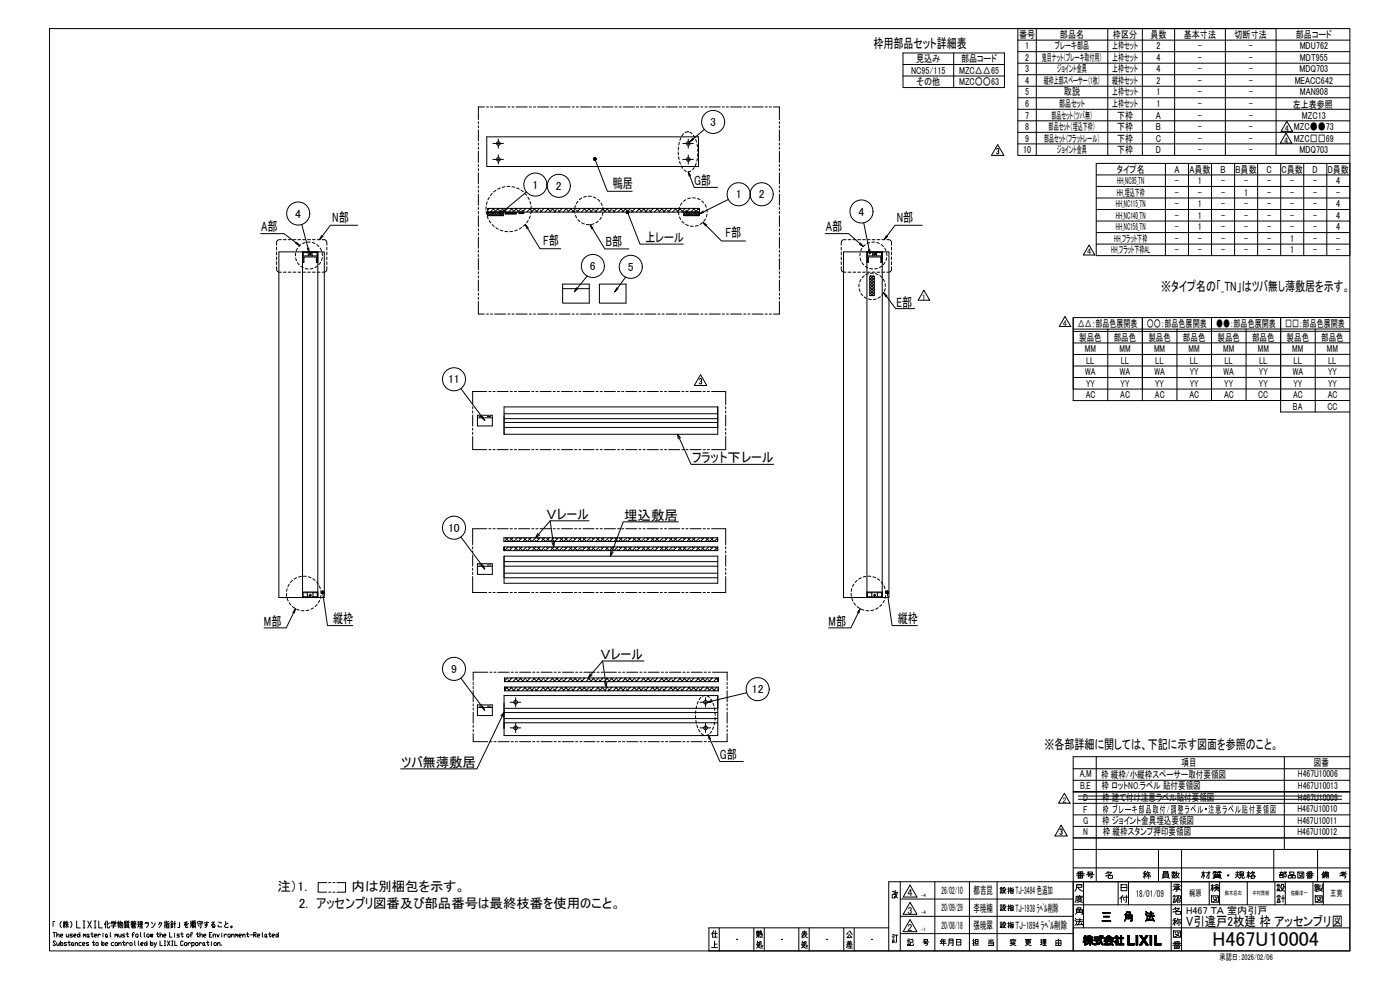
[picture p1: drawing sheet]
<svg xmlns="http://www.w3.org/2000/svg" width="841mm" height="594mm" viewBox="0 0 841 594" stroke-linecap="round" stroke-linejoin="round" font-family="sans-serif">
<!-- layer: TOS_WA -->
<g fill="none" stroke="#000" stroke-width=".6">
<path d="M30 17h781v554h-781zM611 17h156v76h-156zM623 17v76M665 17v76M686 17v76M706 17v76M736 17v76M542 32h61v21h-61zM542 39h61M573 32v21M611 24h200M611 31h200"/>
<path d="M611 38h200M542 46h61M611 45h200M611 59h200M611 52h200M611 66h200M611 73h200M611 80h200M611 86h200M659 98h152v56h-152zM700 98v56M714 98v56"/>
<path d="M728 98v56M742 98v56M755 98v56M767 93h44M769 98v56M783 98v56M797 98v56M659 105h152M659 112h152M659 119h152M659 126h152M659 133h152"/>
<path d="M659 140h152M659 147h152M645 191v50h83M665 198v43M686 191h-41v43h83M686 191v50M707 198v43M728 191v50M749 198v43M769 191v56h42M790 198v49M811 198h-166"/>
<path d="M811 199h-166M811 191h-125M645 213h83M728 213h83M811 206h-166M811 220h-166M728 234h83M811 227h-166M728 241h83M659 455v75M772 455v55M811 455h-166v116v-41h166h-277v41"/>
<path d="M645 462h166M645 469h166M811 476h-166h166M645 483h166M645 489h166M645 496h166M645 510h166M645 503h166M696 510v20M710 510v61M765 510v20M792 510v20"/>
<path d="M811 510h.1M811 510v61h-385v-14h108M536 535h1v2h-1v2h1v-1M538 536v2l1 1M538 536h1M538 535l-1 2M539 536v2l-2 1M541 530v41M547 532l4 7h-8zM562 530v41M582 530v41M599 530v41"/>
<path d="M645 521h166M651 530v27M672 530v14M673 531h4v4h-4zM673 533h4M678 530v14M704 530v41M726 530v14M733 530v14M749 530v14M766 530v14M772 530v14"/>
<path d="M789 530v14M795 530v14M33 554h-1v3M37 554a2.2 2.2 0 0 0 0 3M38 554h1M39 553v4M39 556v-2l-1 3M39 557l1-2 1 2M39 555h2M39 554h2M40 554l-1 1M40 553v4"/>
<path d="M42 554a2.2 2.2 0 0 1 0 3M46 553v4h2M50 557h1M50 553h1M50 553v4M53 553l2 4M55 553l-2 4M57 557h1M57 553h1M57 553v4M59 553v4h3M63 554v3"/>
<path d="M64 553l-1 2M64 553v4h2M66 554l-2 1M67 555v-1h3v1M67 556h3M67 555h2l-1 1v1M67 553l1 1M68 553v1M69 553v1M71 554h1M71 554v1M71 553v4"/>
<path d="M72 555l-1 1M72 554h2v3h-1M72 553v2M73 554l-1 3M75 554h1M75 555h2v2h-2zM75 556h2M76 557h-1M76 554v1M76 553h-1v2M76 554h2M77 557h1"/>
<path d="M77 554v1M77 553h-1v2M79 555h3M79 554h1M79 555h2v1h-2zM79 557h2h-2zM79 553v1M79 556v1M80 554h.1M80 554v1M81 554h1M81 553l-1 1"/>
<path d="M81 554h.1M83 555h1M83 554h1M83 554v3M84 556l-1 1M84 557h2M84 556h2M84 554h1v2h-1zM84 555h1M85 554v3M87 555h2l-1 2M87 554h2"/>
<path d="M91 554l1 1M93 554l-1 2-1 1M95 555l1-1h1l-2 3M96 554h.1M99 554h1M99 553v4M100 555l-1 1M100 553v2l2-1M100 555h1v2h-1zM100 556h1M101 554h-1M103 554v-1l1 1"/>
<path d="M103 555h1M103 556v1M103 555v2M104 556l-1 1M104 557h-1M104 555h2M105 553v4M108 554v3h-1M112 554l-1 2 1-1v1M113 554h-2M113 555l-2 1 1 1h1M115 553v4"/>
<path d="M115 554v2M116 553v4M116 553h2M116 554h1v3h-1zM116 556h1M116 555h1M116 557h.1M117 553l-1 1M117 557h1M119 554h3h-1M119 555h3M119 556l1 1"/>
<path d="M120 553v1M121 554v3h-1M124 554v2h-1l1-1v1l-1 1M125 554h-2M127 554h2l-2 2 2-1v2h-1v-1v1M131 556l1 1h1M131 554l2 1M135 554l1 1M137 555h-2v2h1h1M429 559l-1 1v3M430 559v4M432 557v14"/>
<path d="M453 557v14M455 559h1M455 560l-1 1M455 559v1h-1h2M456 560v1v-1M456 560h1l1 2v-1M457 559l-1 3M459 557v14M480 557v14M482 560h2M483 559v2l-1 1M486 557v14"/>
<path d="M507 557v14M510 560l-1 1M510 559h1l1 2M513 557v14M541 550h104M541 540h104M547 542l4 7h-8zM547 552l4 8h-8zM645 557h166M645 544h166M32 560h1M33 560v3"/>
<path d="M33 566v-1l-1 1 1 2h-1M34 562l1-1 1 2M34 566v2l2-1M34 560v3M36 566v2M36 562h1v-1l-1 1 1 1M36 565v3M37 566l1 1-1 1-1-1zM40 561v2l1-1M40 566l-1 1 1 1h-1M41 566h1M41 561v2"/>
<path d="M41 565v3h1M43 566l1 1v1h-1zM44 561l-2 1h2l-2 1M44 568h.1M44 562h1v-1l-1 1 1 1M45 567l1-1 1 2M45 566v2M47 561l1 1-1 1-1-1zM48 560v3M49 566l-2 1 1 1h1M50 567h1v-1l-1 1v1h1M50 562v-1l1 1"/>
<path d="M50 561v2M51 562v-1l1 1v1M53 561v1v1l-1-1zM53 566l-1 1h1v1h-1M53 562l1 1M54 561h2M55 560v2l1 1v-1M55 566h2M56 565v3h1M57 562h1v-1l-1 1v1h1M58 566l1 1v1h-1zM59 561v2"/>
<path d="M60 562v-1l-1 1M61 565v3M62 566l1 1-1 1-1-1zM62 561h.1M62 562v1M63 567h1v-1l-1 1 1 1M64 561v1v1l-1-1zM64 562l1 1M66 560l1 3M68 566l-1 1v1h1M69 562v-1l1 1M69 561v2"/>
<path d="M69 566l2 1-1 1h-1zM70 562v-1l1 1v1M71 561l1 2 1-1M71 567l1-1 1 2M71 566v2M73 561v2M74 566h1M74 565v3h1M75 561l-1 1h1l-1 1M76 561h1M76 566v2M76 560v2l1 1v-1"/>
<path d="M77 567l-1-1v1M78 566l1 1v1h-1zM79 562h1M81 561l-1-1v1v2M81 565v3M82 561l1 1v1l-1-1zM83 565v3M84 560l1 3M85 567h1v-1l-1 1v1h1M87 560v3M87 566l1 1v1h-1zM88 565v3"/>
<path d="M89 561l1 1-1 1-1-1zM90 561l1 2v-2v2l1-2M90 565v3M91 566l1 1-1 1-1-1zM93 566v2M94 561h1M94 566l-1 3M95 560v2v1v-1M96 562l1-1 1 2M96 565v3h2M96 560v3M98 562h1v-1l-1 1 1 1"/>
<path d="M99 565h.1M99 568h.1M99 565v3M101 565l1 3M102 560v3h1M102 565l-1 3M103 565h1M103 568h1M104 565v3M105 561h.1M105 562v1M105 565v3h1"/>
<path d="M108 561h-1v1h1l-2 1M109 561h1M109 560v2l1 1v-1M110 566v-1l-1 1v2h1M111 566l1 1v1h-1zM112 561l2 1-1 1-1-1zM113 566v2M114 562h1M114 567v-1l-1 1M115 567l1-1 1 1-1 1h-1M115 566v3M116 561l-1-1v1v2"/>
<path d="M118 566l1 1v1h-2zM118 561h1M119 560v2v1v-1M120 566v2M120 562l1-1 1 2M120 560v3M121 567l-1-1v1M122 566l1 1v1h-1zM122 562h1v-1l-1 1 1 1M123 568h.1M124 566h2M125 565v3h1"/>
<path d="M126 562h1M127 566h.1M127 567v1M127 560h-1v3h1M128 562l1-1 1 2M128 561v2M129 566l1 1v1h-2zM130 561l1 2 1-2M131 567l1-1v2M131 566v2M133 568h.1M133 561h.1"/>
<path d="M133 562v1M135 561v2M136 562l-1-1v1M137 561l1 1v1l-1-1zM139 562l1-1 1 2M139 561v2M141 562l1-1v1M141 561v2M142 562v-1l1 1v1M144 562h1v-1l-1 1 1 1M146 562l1-1v2M146 561v2"/>
<path d="M148 561h1M149 560v2v1v-1M150 562h2M152 562l2-1v-1h-2v3M153 562l1 1M155 562h1v-1l-1 1 1 1M158 560v3M159 561l1 1v1l-1-1zM160 562l1 1M161 561h2M162 560v2v1l1-1M163 562h2v-1l-2 1 2 1"/>
<path d="M166 561l1 1-1 1v-1zM167 560v3M427 569h4M428 560l-1 1M428 561h3M429 563h2M429 567h2M429 565v4M442 564h.1M454 561h2M455 567v2h3M455 566h1l-1 3h-1"/>
<path d="M455 565l-1 3M455 562l-1 1M455 561v1M455 562l1 1M456 562h-2M456 560l1 1M456 562l1 1M457 562l1 1M458 568h-1v-2h-1v3M469 564h.1M482 562v1M482 561h3"/>
<path d="M482 567l1 2h2M482 566h1l-1 3M482 565v3M483 561l2 2M483 563h-1M484 562h.1M485 568h-1v-2h-1v3M496 564h.1M509 568h3M509 566h3M509 567h3M509 569h3"/>
<path d="M510 568l-1 1M510 565v1M510 568h2M510 561l-1 2h2M510 566v2M511 568v1M511 562l1 1M511 565v1M524 564h.1M536 562h1M536 565h1v1h-1zM536 564h1"/>
<path d="M536 563h1M536 561h1M537 562h2M539 562v4h-1M541 561h104M651 565v1M651 563v1M651 564v2M652 562v1h1v1h-1l1 1v1l-1-1v3v-3l-1 1 1-2h-1v-1h1zM652 562v6M652 563v1M652 564v1"/>
<path d="M653 563v1M653 564v1M653 567h.1M653 563v2M653 566v1M653 562h1v1v-1h1v1h1v1h-1h2v1h-1l1 3-2-2v2h-1v-2l-1 2 1-3h-1v-1h1h-1zM653 562v2M654 562v2M654 564v1M654 566v1M654 564v3M654 564v2"/>
<path d="M654 563v1M655 562v6M655 563v1M655 564v2M656 563v1M656 564v2M656 564v3M656 564v1M656 565v2M656 566v1M657 564v1M657 567v1"/>
<path d="M657 563h4v-1v1h2v1h-2l2 4-2-2v-2h-4zM657 563v1M658 564h2v1h-1v2l2-1v1l-4 1v-1h2v-2h-1zM658 563v1M658 564v1M658 567v1M659 563v1M659 564v1M659 567h.1M659 564v3M660 563v1M660 564v1"/>
<path d="M660 567h.1M660 566v1M661 562v2M661 566v1M661 562v3M661 562v4M661 563v1M661 564v3M662 563v1M662 565v2M662 562h1v1h-1zM662 562v1"/>
<path d="M662 566v1M662 567v1M663 562v1M663 563v1M663 567v1M663 563l4-1 2 1v1h-5h-1zM663 565h6v1h-4v1h2v-1h1l1 2-1-1-5 1 1-2h-1zM663 565v1M664 565v1M664 567v1M664 563v1M664 566v2"/>
<path d="M664 565v3M664 564a1.7 1.7 0 0 1 2-1 1.7 1.7 0 0 1 2 1zM665 565v3M665 563v1M665 564h.1M665 565v1M665 567v1M665 562v1M666 562v1M666 564h.1M666 565v1M666 567v1"/>
<path d="M667 562v1M667 564h.1M667 565v1M667 567v1M667 563h.1M667 566h.1M667 563v1M667 567h.1M667 566v1M668 563v1M668 565v1M668 566v1"/>
<path d="M668 566v2M668 567v1M669 563v1M669 565v1M669 567v1M669 568h.1M669 566h.1M670 563v1M670 565v1M670 562l2 1-1 2 1 1h-1v2h-1v-2h-1l2-2h-1zM670 562v2M670 565v3"/>
<path d="M671 562v2M671 564v4M671 562v6M671 563v3M672 565v1M672 563v1M672 567v1M673 563v1M673 567v1M673 562h1v1h1v1h-1v3h1v1h-3v-1h1v-3h-1v-1h1zM673 562v6M674 562v6"/>
<path d="M674 563v1M674 567v1M675 563v1M675 567v1M677 562h1v5h3v1h-4zM677 562v6M678 562v6M679 567v1M680 567v1M681 567v1M682 562h1v6h-1zM683 562v6"/>
<path d="M685 568h.1M685 562h1l1 2 2-2h1l-2 3 2 3h-1l-2-2-1 2h-1l2-3zM685 562h.1M685 567v1M685 562v1M685 566v2M686 562v1M686 566v2M686 562v2M686 565v2M686 563v1M686 563v2"/>
<path d="M687 563v3M687 564v2M688 563v3M688 563v4M688 565v2M688 563v2M688 562v2M688 566v1M689 566v2M689 562v2M689 562v1M689 567v1"/>
<path d="M689 562h.1M690 562h.1M690 567v1M690 568h.1M691 562h1v6h-1zM691 562v6M692 562v6M694 562h1v5h3v1h-4zM694 562v6M695 562v6M695 567v1M696 567v1"/>
<path d="M697 567v1"/>
<circle cx="139" cy="557" r=".5"/>
</g>
<!-- layer: TOS_K4 -->
<g fill="none" stroke="#000" stroke-width=".6">
<path d="M287 73v1M287 76v1M287 78v7M291 64h-4v8M292 64h1M295 64h1M297 64h7M305 64h1M308 64h1M310 64h7M318 64h1M320 64h2"/>
<path d="M323 64h7M331 64h1M333 64h2M336 64h6M344 64h1M346 64h1M349 64h6M357 64h1M359 64h1M362 64h6M369 64h2M372 64h1"/>
<path d="M374 64h7M382 64h2M385 64h1M387 64h7M395 64h1M398 64h1M400 64h7M408 64h1M411 64h1M413 64h7M421 64h1M423 64h2"/>
<path d="M426 64h7M434 64h1M436 64h2M439 64h7M447 64h1M449 64h2M452 64h6M460 64h1M462 64h1M465 64h3v8M468 73v1M468 76v1"/>
<path d="M468 78v7M287 86v1M287 88v2M287 91v7M287 99v1M468 86v1M468 88v2M468 91v7M468 99v1M287 101v2M287 104v6M287 112v1"/>
<path d="M287 114v1M287 117v6M468 101v2M468 104v6M468 112v1M468 114v1M468 117v6M287 125v1M287 127v1M287 130v6M287 137v2M287 140v1"/>
<path d="M468 125v1M468 127v1M468 130v6M468 137v2M468 140v1M287 142v7M287 150v2M287 153v1M287 155v7M468 142v7M468 150v2M468 153v1"/>
<path d="M468 155v7M287 163v1M287 166v1M287 168v7M287 176v1M287 179v1M468 163v1M468 166v1M468 168v7M468 176v1M468 179v1M287 181v8h4"/>
<path d="M292 189h1M295 189h1M297 189h7M305 189h1M308 189h1M310 189h7M318 189h1M320 189h2M323 189h7M331 189h1M333 189h2M336 189h6"/>
<path d="M344 189h1M346 189h1M349 189h6M357 189h1M359 189h1M362 189h6M369 189h2M372 189h1M374 189h7M382 189h2M385 189h1M387 189h7"/>
<path d="M395 189h1M398 189h1M400 189h7M408 189h1M411 189h1M413 189h7M421 189h1M423 189h2M426 189h7M434 189h1M436 189h2M439 189h7"/>
<path d="M447 189h1M449 189h2M452 189h6M460 189h1M462 189h1M468 181v8h-3M292 235h-8v8M294 235h1M296 235h1M299 235h6M307 235h1M309 235h1"/>
<path d="M312 235h6M319 235h2M322 235h1M324 235h7M332 235h2M335 235h1M337 235h7M345 235h1M348 235h1M350 235h7M358 235h1M361 235h1"/>
<path d="M363 235h7M371 235h1M373 235h2M376 235h7M384 235h1M386 235h2M389 235h6M397 235h1M399 235h1M402 235h6M410 235h1M412 235h1"/>
<path d="M415 235h6M422 235h2M425 235h1M427 235h9v8M284 244v2M284 247v1M284 249v7M284 257v1M284 260v1M436 244v2M436 247v1M436 249v7"/>
<path d="M436 257v1M436 260v1M284 262v8h8M294 270h1M296 270h1M299 270h6M307 270h1M309 270h1M312 270h6M319 270h2M322 270h1M324 270h7"/>
<path d="M332 270h2M335 270h1M337 270h7M345 270h1M348 270h1M350 270h7M358 270h1M361 270h1M363 270h7M371 270h1M373 270h2M376 270h7"/>
<path d="M384 270h1M386 270h2M389 270h6M397 270h1M399 270h1M402 270h6M410 270h1M412 270h1M415 270h6M422 270h2M425 270h1M436 262v8h-9"/>
<path d="M292 318h-8v9M294 318h1M296 318h1M299 318h6M307 318h1M309 318h1M312 318h6M319 318h2M322 318h1M324 318h7M332 318h2M335 318h1"/>
<path d="M337 318h7M345 318h1M348 318h1M350 318h7M358 318h1M361 318h1M363 318h7M371 318h1M373 318h2M376 318h7M384 318h1M386 318h2"/>
<path d="M389 318h6M397 318h1M399 318h1M402 318h6M410 318h1M412 318h1M415 318h6M422 318h2M425 318h1M427 318h9v9M284 328v2M284 331v1"/>
<path d="M284 333v7M436 328v2M436 331v1M436 333v7M284 346v10h8M284 341v2M284 344v1M294 356h1M296 356h1M299 356h6M307 356h1M309 356h1"/>
<path d="M312 356h6M319 356h2M322 356h1M324 356h7M332 356h2M335 356h1M337 356h7M345 356h1M348 356h1M350 356h7M358 356h1M361 356h1"/>
<path d="M363 356h7M371 356h1M373 356h2M376 356h7M384 356h1M386 356h2M389 356h6M397 356h1M399 356h1M402 356h6M410 356h1M412 356h1"/>
<path d="M415 356h6M422 356h2M425 356h1M436 346v10h-9M436 341v2M436 344v1M284 410v1M284 412v2M284 415v7M293 404h-9v5M294 404h2M297 404h1"/>
<path d="M299 404h7M307 404h1M310 404h1M312 404h7M320 404h1M323 404h1M325 404h7M333 404h1M335 404h2M338 404h7M346 404h1M348 404h2"/>
<path d="M351 404h6M359 404h1M361 404h1M364 404h6M372 404h1M374 404h1M377 404h6M384 404h2M387 404h1M389 404h7M397 404h2M400 404h1"/>
<path d="M402 404h7M410 404h1M413 404h1M415 404h7M423 404h1M426 404h1M428 404h9v5M437 410v1M437 412v2M437 415v7M284 423v1M284 425v2"/>
<path d="M284 428v6M284 436v1M284 438v1M437 423v1M437 425v2M437 428v6M437 436v1M437 438v1M284 441v5h9M294 446h2M297 446h1M299 446h7"/>
<path d="M307 446h1M310 446h1M312 446h7M320 446h1M323 446h1M325 446h7M333 446h1M335 446h2M338 446h7M346 446h1M348 446h2M351 446h6"/>
<path d="M359 446h1M361 446h1M364 446h6M372 446h1M374 446h1M377 446h6M384 446h2M387 446h1M389 446h7M397 446h2M400 446h1M402 446h7"/>
<path d="M410 446h1M413 446h1M415 446h7M423 446h1M426 446h1M437 441v5h-9M196 530h-5v6h5M197 536h2M197 530h2M200 536h1M200 530h1M202 530h6v6h-6"/>
</g>
<!-- layer: TOS_K3 -->
<g fill="none" stroke="#000" stroke-width=".6">
<path d="M296 96h2M296 86h2M299 84v2M299 86h.1M299 87v2M299 93v2M299 96h.1M299 96v3M301 96h1M301 86h1M410 96h2M410 86h2"/>
<path d="M413 84v2M413 86h.1M413 87v2M413 93v2M413 96h.1M413 96v3M415 96h2M415 86h2M310 419v2M424 419v2M306 437h2M306 422h2"/>
<path d="M310 422h.1M310 423v2M310 435v2M310 437h.1M310 438v2M311 437h2M311 422h2M421 437h2M421 422h2M424 422h.1M424 423v2M424 435v2"/>
<path d="M424 437h.1M424 438v2M425 437h2M425 422h2"/>
</g>
<!-- layer: TOS_S1 -->
<g fill="none" stroke="#000" stroke-width=".6">
<path d="M292 82h128v18h-128zM298 96h3M298 86h3M412 96h3M412 86h3M293 125h127v2h-127v3h9v-3h-9zM303 127v2h7v-2M312 127h3v1h-3zM411 127h9v3h-9zM168 151h27v208h-27zM182 158l1-1v-3h7v3l1 1M182 152h3v2h-3z"/>
<path d="M187 152h3v2h-3zM507 151h27v208h-27zM521 158l1-1v-3h7v3l1 1M521 152h3v2h-3zM527 152h3v2h-3zM338 171h16v11h-16zM338 173h16M360 171h16v11h-16zM523 166h2v12h-2zM287 249h9v7h-9zM287 251h9M288 250h2"/>
<path d="M293 250h2M303 250v11M303 244h128v17h-128zM303 257h128M303 254h128M303 249h128M303 251h128M287 339h9v6h-9zM288 339h2M293 339h2M303 331v-2v2M303 329h128v2h-128"/>
<path d="M303 334h128v16h-128zM303 337h128M431 325v-2v2M431 323h-128v2h128M182 359v-208h9v208M182 356h9M182 356h3v2h-3zM188 356h3v2h-3zM287 340h9M303 344h128M303 347h128M303 340h128"/>
<path d="M521 359v-208h9v208M521 356h9M521 356h3v2h-3zM527 356h3v2h-3zM303 407h129v2h-129zM303 415v-2v2M303 413h129v2h-129zM431 418h-128v24h128v-24v7h-128M432 409v-2v2M287 423h9v7h-9zM287 425h9M288 424h2"/>
<path d="M293 424h2M303 428h128M303 432h128M303 434h128M308 437h3M308 422h3M423 437h2M423 422h2"/>
<circle cx="299" cy="96" r="1.1"/>
<circle cx="299" cy="86" r="1.1"/>
<circle cx="413" cy="96" r="1.1"/>
<circle cx="413" cy="86" r="1.1"/>
<circle cx="310" cy="422" r="1.1"/>
<circle cx="310" cy="437" r="1.1"/>
<circle cx="424" cy="437" r="1.1"/>
<circle cx="424" cy="422" r="1.1"/>
</g>
<!-- layer: TOS_K2 -->
<g fill="none" stroke="#000" stroke-width=".6">
<path d="M413 79l-1 1M413 79h.1M414 79l2 1M407 91l1 2M408 88l-1 2M408 94v2M408 86v1M408 97l1 2M409 83l-1 1M409 100l1 1M411 80l-1 2M417 81v2"/>
<path d="M418 84v1M418 98v2M419 87v1M419 95v2M419 89v2M419 92v2M294 119l-1 1M296 116l-1 2M298 114l-1 1M301 113l-2 1M303 112l-1 1M306 112h-1"/>
<path d="M308 112h1M310 113l2 1M313 114l1 1M315 116l1 1M317 118l1 2M349 119l-1 1M352 118h-1M354 118h1M356 118l2 1M359 120l1 1M411 102l1 1M412 120l-1 1"/>
<path d="M415 119h-2M415 103h-1M416 119h2M417 101l-1 1M419 119l2 1M292 124v2M292 127v2M293 121l-1 2M293 130v1M294 133l1 1M296 135l1 1M298 137l1 1"/>
<path d="M301 138l1 1M303 139h2M308 139h-2M311 138l-2 1M313 137l-1 1M316 135l-2 1M317 132l-1 2M318 121l1 2M318 130v1M319 124v2M319 127v1M345 126v2"/>
<path d="M346 123l-1 2M346 129v2M347 121l-1 1M347 132l1 1M349 134l2 1M352 135h2M357 134l-2 1M359 133l-1 1M361 122l1 1M361 131l-1 1M362 125v1M362 128v1"/>
<path d="M408 127v2M408 124v2M408 130l1 2M410 122l-1 1M410 133l1 1M412 135l2 1M415 136h1M419 135l-1 1M422 121l1 1M422 134l-1 1M424 123v1M424 131l-1 2"/>
<path d="M425 126v1M425 129l-1 1M166 149v1M166 151v2M166 154v2M166 157v2M169 144l-2 1-1 2M170 144h2M173 144h2M176 144h2M178 152l-1 2M178 155v2"/>
<path d="M179 149l-1 2M179 158l1 1M179 144h2M181 147l-2 1M181 160l1 1M182 154v3M182 152h.1M182 154h.1M182 144h2M183 146h-1M185 144h1M185 152h2"/>
<path d="M185 154h2M186 153h.1M186 145h-1M186 152l1 1M187 153h.1M188 146h1M188 144h1M190 147l2 1M190 152h1M190 154h1M191 144h1M191 160l-2 1"/>
<path d="M191 154h-1v3h1M192 149l1 2M193 158l-1 1M193 152l1 1M194 144l2 1v2M194 155l-1 1M196 149v1M196 151v2M196 154v2M196 157v2M505 149v1M505 151v2"/>
<path d="M505 154v2M505 157v2M508 144l-2 1-1 2M509 144h2M512 144h2M515 144h2M517 152v2M517 155v2M518 149l-1 2M518 158l1 1M518 144h2M520 147l-1 1"/>
<path d="M520 160l1 1M521 154v3M521 152h.1M521 154h.1M521 144h2M522 146h-1M524 144h2M524 152h3M524 154h3M525 153h.1M525 153h1M525 152l1 1"/>
<path d="M525 152h.1M525 145h-1M526 153h.1M527 146h1M527 144h2M529 147l2 1M530 152h.1M530 154h.1M530 160l-2 1M530 144h1M530 154v3M531 149l1 2"/>
<path d="M532 158l-1 1M533 152v1M533 155l-1 1M533 144l2 1 1 2M536 149v1M536 151v2M536 154v2M536 157v2M166 160l1 3 2 1M170 164h2M173 164h2M176 164h2"/>
<path d="M179 164h2M182 164h2M183 161l2 1M185 164h1M188 164h1M188 161l-2 1M191 164h1M196 160v3l-2 1M505 160l1 3 2 1M509 164h2M512 164h2M515 164h2"/>
<path d="M516 171v1M516 173l1 2M517 168l-1 1M517 176l1 2M518 164h2M519 166l-1 1M519 178l2 1M521 164h2M522 164l-2 1M522 180h1M522 161l2 1M524 164h2"/>
<path d="M525 164h-2M526 164l1 1M526 180h-1M527 164h2M527 161l-2 1M529 166l1 1M529 178l-2 1M530 164h1M531 168v1M531 176l-1 1M532 170v2M532 173l-1 2"/>
<path d="M536 160l-1 3-2 1M172 357v1M173 354l-1 1M173 359v2M174 351l-1 1M176 349l-2 1M178 347l-1 1M181 346l-2 1M182 356h.1M182 358h.1M182 346h2M185 356h.1"/>
<path d="M185 358h.1M185 346l2 1M186 358h.1M186 356h1M186 358h1M186 357l1 1M186 357h.1M187 358h.1M187 356h1M187 358h1M188 348l1 1M190 350l1 1"/>
<path d="M191 356h.1M191 358h.1M192 352v2M193 355v1M193 358l-1 1M511 357v1M512 354l-1 1M512 359v2M513 351l-1 1M515 349l-1 1M517 347l-1 1M520 346l-1 1"/>
<path d="M521 356h.1M521 358h.1M521 346h2M524 356h.1M524 358h.1M524 346l2 1M525 358h.1M525 358h1M525 356h1M525 357l1 1M525 357h.1M526 358h.1"/>
<path d="M526 356h1M526 358h1M527 348l1 1M529 350l1 1M530 356h.1M530 358h.1M531 352l1 2M532 355v1M532 358v1M174 362l1 1M176 364l1 1M178 366l2 1"/>
<path d="M181 367h2M186 366l-2 1M188 365l-1 1M190 363l-1 1M192 361l-1 1M513 362l1 1M515 364l1 1M517 366l2 1M520 367h2M525 366l-2 1M527 365l-1 1M530 363l-2 1"/>
<path d="M531 361l-1 1M421 419l-1 1M424 418h-2M425 418l1 1M427 420l1 1M418 430v2M418 427v2M418 433v1M418 424v2M419 436v1M419 421v2M420 438l1 2"/>
<path d="M427 439l-1 2M428 422l1 2M429 437l-1 1M429 425v2M429 434v1M430 428v2M430 431l-1 2M421 441l2 1M425 441l-1 1"/>
<circle cx="186" cy="153" r=".2"/>
<circle cx="525" cy="153" r=".2"/>
<circle cx="186" cy="358" r=".2"/>
<circle cx="525" cy="358" r=".2"/>
</g>
<!-- layer: TOS_K5 -->
<g fill="none" stroke="#000" stroke-width=".6">
<path d="M293 129v1M293 128l2 2M293 127v1M293 125l1 1M294 127l2 3M294 125l-1 1M295 127l2 3M296 127l-2 3M296 125l2 2M297 127l2 3M297 125l-4 4M298 127l2 3"/>
<path d="M299 127l-3 3M299 125l2 2M299 127l2 3M299 125l-4 5M301 127l1 2M301 127l-2 3M302 127v1l-1 2M302 125l-4 5M302 129v1M303 126l2 3M303 128l1 1M304 125l1 1"/>
<path d="M304 127l-1 1M305 127l1 2M305 125l-2 2M306 127l1 2M306 127l-1 2M307 127l1 2M307 125l2 2M307 127l-1 2M308 125l-4 4M308 127l1 2M308 127l-1 2M309 127l1 2"/>
<path d="M309 127l-1 2M310 125l2 2M310 127v1M310 128l-1 1M310 125l-2 2M312 128h1M313 127l1 1M313 127l-1 1M313 125l-2 2M313 126l2 1M314 127v1M315 127v1"/>
<path d="M315 127l-1 1M315 125l1 1M316 125l-3 3M318 125l2 2M319 125l-3 2M321 125l2 2M321 125l-2 2M324 125l-2 2M324 126l2 1M326 125v1M327 125l-2 2M329 125l2 2"/>
<path d="M330 125l-3 2M332 125l2 2M332 125l-2 2M335 125l-2 2M335 126l2 1M337 125v1M338 125l-2 2M340 125l2 2M341 125l-3 2M343 125l2 2M343 125l-2 2M346 125l-2 2"/>
<path d="M346 126l1 1M348 125v1M349 125l-2 2M351 125l1 2M351 125l-2 2M353 125l3 2M354 125l-2 2M357 125l-2 2M357 126l1 1M359 125v1M360 125l-3 2M362 125l1 2"/>
<path d="M362 125l-2 2M364 125l3 2M365 125l-2 2M368 125l-2 2M368 126l1 1M370 125v1M371 125l-3 2M373 125l1 2M373 125l-2 2M375 125l3 2M376 125l-2 2M379 125l-2 2"/>
<path d="M379 126l1 1M381 125v1M382 125l-3 2M384 125l1 2M384 125l-2 2M386 125l3 2M387 125l-2 2M390 125l-2 2M390 126l1 1M392 125v1M393 125l-3 2M395 125l1 2"/>
<path d="M395 125l-2 2M397 125l2 2M398 125l-2 2M401 125l-2 2M401 126l1 1M403 125v1M403 125l-2 2M405 125l2 2M406 125l-2 2M408 125l2 2M409 125l-2 2M411 129v1"/>
<path d="M411 128l1 2M411 127v1M412 127l2 3M412 125l-3 2M412 126l1 1M413 127l2 3M414 127l-3 3M414 125v1M414 127l2 3M414 125l-3 4M416 127l2 3M416 127l-2 3"/>
<path d="M416 125l2 2M417 127l2 3M417 125l-4 5M418 127l2 2M419 127l-2 3M419 125l1 1M420 127v1l-2 2M420 125l-4 5M420 129v1M523 177v1M523 176l1 2M523 174l2 3"/>
<path d="M523 172l2 3M523 171l2 2M523 169l2 3M523 167l2 3M523 166l2 2M523 166h.1M525 166h.1M525 166l-2 2M525 169l-2 2M525 177v1M525 176l-2 2M525 174l-2 3"/>
<path d="M525 172l-2 3M525 170l-2 3M525 167l-2 3M303 330v1M304 323l2 2 2-2M305 329l-2 2M305 323l-2 2M306 329h1M308 329l-2 2-1-1M309 329l2 2M311 325h.1M311 329l-2 2"/>
<path d="M311 323l-2 2-2-2M312 323l1 1M314 329l-3 2M314 323l-3 2M315 323l2 2 2-2M316 329l-2 2-2-2M316 323l-2 2M317 329h1M317 323l2 2M319 329l-2 2-1-1M320 329l2 2 3-2M322 325h.1"/>
<path d="M322 329l-2 2M322 323l-2 2M323 323l1 1M325 323l-3 2M325 323l3 2M327 330l1 1M327 329l-2 2-2-2M327 323l-2 2M328 329h1M328 323l2 2M330 329l-2 2M330 323l-2 2"/>
<path d="M331 329l2 2 2-2M333 329l-3 2M333 323l-2 2M334 323l1 1M335 323l-2 2M336 323l3 2M338 330l1 1M338 329l-2 2-2-2M338 323l-2 2M339 329h1M341 329l-2 2M341 323l-2 2"/>
<path d="M342 329l2 2 2-2M343 325h1M344 329l-3 2M344 323l-3 2-2-2M345 323l1 1M345 329l2 2M346 323l-2 2M347 323l3 2 2-2M349 329l-2 2M349 323l-2 2M350 329h1M352 329l-2 2-1-1"/>
<path d="M353 329l2 2M354 325h1M355 329l-3 2M355 323l-3 2-2-2M356 323v1M357 329l-2 2M357 323l-2 2M358 323l3 2 2-2M360 329l-2 2-2-2M360 323l-2 2M361 329h1M361 323l2 2"/>
<path d="M363 329l-2 2-1-1M364 329l2 2 2-2M366 329l-3 2M366 323l-3 2M367 323v1M368 323l-2 2h-1M369 323l2 2M371 330v1M371 329l-2 2-2-2M371 323l-2 2M372 329h1M374 329l-2 2"/>
<path d="M374 323l-2 2M375 329l2 2 2-2M376 329l-2 2M377 323l-3 2-2-2M377 323l1 1M378 329l2 2M379 323l-2 2h-1M380 323l2 2M382 329l-2 2M382 323l-2 2M383 329h1M385 329l-3 2v-1"/>
<path d="M385 323l-2 2M386 329l2 2 2-2M387 325h1M387 329l-2 2M387 323l-2 2-2-2M388 323l1 1M390 323l-2 2M391 323l2 2 3-2M393 329l-2 2-2-2M393 323l-2 2M394 329h1M394 323l2 2"/>
<path d="M396 329l-3 2v-1M397 329l2 2M398 325h1M398 329l-2 2M398 323l-2 2M399 323l1 1M401 329l-2 2M401 323l-2 2M402 323l2 2 3-2M404 329l-2 2-2-2M404 323l-2 2M405 329h1"/>
<path d="M405 323l2 2M407 329l-3 2v-1M408 329l2 2 2-2M409 329l-2 2M409 323l-2 2M410 323l1 1M412 323l-2 2h-1M413 323l2 2M415 330v1M415 329l-2 2-2-2M415 323l-2 2M416 329h1"/>
<path d="M418 329l-3 2M418 323l-3 2M419 329l2 2 2-2M420 329l-2 2M420 323l-2 2-2-2M421 323l1 1M421 329l2 2M423 323l-2 2h-1M424 323l2 2 3-2M426 329l-2 2M426 323l-2 2M427 329h1"/>
<path d="M428 329l-2 2v-1M429 329l2 1M431 325h.1M431 323l-2 2-2-2M431 329l-2 2M304 413l2 1M305 413l-2 1M305 407l-2 2h1M305 408l1 1M307 407v1M307 413l2 2M308 413l-3 2"/>
<path d="M308 407l-3 2M310 407l1 2M310 413l-2 2M310 407l-2 2M311 414l1 1M312 407l2 2M312 413h1M313 413l-2 2M313 407l-2 2M315 413l2 1M316 413l-2 2M316 407l-2 2"/>
<path d="M316 408l1 1M318 407v1M318 413l2 2M319 413l-3 2M319 407l-3 2M320 407l2 2M321 413l-2 2M321 407l-2 2M322 414l1 1M323 407l2 2M323 413h1M324 413l-2 2"/>
<path d="M324 407l-2 2M326 413l2 1M327 413l-2 2M327 407l-2 2M327 408l1 1M329 407v1M329 413l2 2M329 413l-2 2M330 407l-3 2M331 407l2 2M332 413l-2 2M332 407l-2 2"/>
<path d="M333 414l1 1M334 407l2 2M334 413h1M335 413l-2 2M335 407l-2 2M337 413l2 1M338 413l-3 2M338 407l-3 2M338 408l1 1M340 407v1M340 413l2 2M340 413l-2 2"/>
<path d="M340 407l-2 2M342 407l2 2M343 413l-2 2M343 407l-2 2M343 414l2 1M345 407l2 2M345 413h1M346 413l-2 2M346 407l-2 2M348 413l2 1M349 413l-3 2M349 407l-3 2"/>
<path d="M349 408l1 1M351 407v1M351 413l2 2M351 413l-2 2M351 407l-2 2M353 407l2 2M354 413l-2 2M354 407l-2 2M354 414l2 1M356 407l2 2M356 413h.1M357 413l-2 2"/>
<path d="M357 407l-2 2M359 413l2 1M360 413l-3 2M360 407l-3 2M360 408l1 1M362 407v1M362 413l2 2M362 413l-2 2M362 407l-2 2M364 407l2 2M365 413l-2 2M365 407l-2 2"/>
<path d="M365 414l2 1M367 407l2 2M367 413h.1M368 413l-2 2M368 407l-2 2M370 413l2 1M371 413l-3 2M371 407l-3 2M371 408l1 1M372 407l1 1M372 413l3 2M373 413l-2 2"/>
<path d="M373 407l-2 2M375 407l2 2M376 413l-2 2M376 407l-2 2M376 414l1 1M378 407l2 2M378 413h.1M379 413l-2 2M379 407l-2 2M381 413l1 1M381 413l-2 2M381 407l-2 2"/>
<path d="M382 408l1 1M383 407l1 1M383 413l3 2M384 413l-2 2M384 407l-2 2M386 407l2 2M387 413l-2 2M387 407l-2 2M387 414l1 1M389 407l2 2M389 413h.1M390 413l-3 2"/>
<path d="M390 407l-3 2M392 413l1 1M392 413l-2 2M392 407l-2 2M393 408l1 1M394 407l1 1M394 413l3 2M395 413l-2 2M395 407l-2 2M397 407l2 2M398 413l-2 2M398 407l-2 2"/>
<path d="M398 414l1 1M400 407l2 2M400 413h.1M401 413l-3 2M401 407l-3 2M403 413l1 1M403 413l-2 2M403 407l-2 2M404 408l1 1M405 407l1 1M405 413l3 2M406 413l-2 2"/>
<path d="M406 407l-2 2M408 407l2 2M409 413l-2 2M409 407l-2 2M409 414l1 1M411 407l2 2M411 413h.1M412 413l-3 2M412 407l-3 2M414 413l1 1M414 413l-2 2M414 407l-2 2"/>
<path d="M415 408l1 1M416 407l1 1M416 413l2 2M417 413l-2 2M417 407l-2 2M419 407l2 2M420 413l-2 2M420 407l-2 2M420 414l1 1M422 407l2 2M422 413h.1M423 413l-3 2"/>
<path d="M423 407l-3 2M424 413l2 1M425 413l-2 2M425 407l-2 2M426 408l1 1M427 407l1 1M427 413l2 2M428 413l-2 2M428 407l-2 2M430 407l2 2M431 413l-2 2M431 407l-2 2"/>
<path d="M431 414h1M432 409h-1M432 415h-1"/>
</g>
<!-- layer: 0 -->
<g fill="none" stroke="#000" stroke-width=".6">
<path d="M423 78l-9 7M357 95l8 20h15M416 83l-2 2 3-1M316 115l-15 13M413 103l4 10h14M415 106l-2-3 1 3M438 120l-18 8M181 135l5 17M215 135h-17l-6 9M303 126l-2 2 2-1M316 135l8 14h13M317 137l-1-2 1 2"/>
<path d="M354 135l9 15h15M356 137l-2-2 2 3M377 128l7 19h26M422 133l11 12h15M422 127l-2 1h3M425 135l-3-2 2 3M519 134l4 19M554 135h-16l-7 9M157 140h14l9 8M178 146l2 2-2-2M185 149l1 3-1-3M193 141l-1 3 2-2"/>
<path d="M496 140h14l9 8M517 146l2 2-3-1M523 150v3l-1-3M532 141l-1 3 2-2M346 173l-1 2 2-2M353 166l-8 9M371 173l-2 2 2-2M376 166l-7 9M531 176l7 9h11M533 178l-2-2 1 2M277 233l14 20M290 250l1 3-2-2"/>
<path d="M407 261l8 18h50M409 263l-2-2v3M330 313l3 16M354 313h-24l-8 10M407 313h-33l-7 21M277 323l14 19M290 339l1 3-2-2M323 320l-1 3 2-2M333 326v3l-1-3M367 331v3l1-2M194 356l3 20h15M533 356l3 20h15"/>
<path d="M176 368l2-2-1 2M178 366l-6 11h-13M515 368l2-2-1 2M517 366l-6 11h-13M362 397l2 16M387 397h-25l-9 10M277 407l14 20M355 405l-2 2 3-1M365 410l-1 3-1-3M449 416l-24 6M290 424l1 3-2-2M301 430l2-2-1 3"/>
<path d="M303 428l-17 34h-45M428 421l-3 1h3M425 441l7 16h15M427 444l-2-3 1 3"/>
</g>
<!-- layer: TOS_M1 -->
<g fill="#000" stroke="#000" stroke-width=".6">
<path d="M357 96v-1zM194 356v1zM194 356v-1zM532 356h1zM533 356v1z"/>
<path d="M357 96v-1zM357 96v-1zM357 96v-1z"/>
<path d="M357 95v1zM357 95v1zM357 95v1z"/>
<path d="M357 95v1zM357 95v1zM357 95l1 1z"/>
<path d="M357 95l1 1zM357 95l1 1zM357 95l1 1z"/>
<path d="M358 95h-1zM358 95h-1z"/>
<path d="M357 95l1 1zM357 95l1 1zM357 95l1 1z"/>
<path d="M357 95h1zM357 95h1zM358 95h-1z"/>
<path d="M357 95h1zM357 95h1zM357 95h1z"/>
<path d="M376 127l1 1zM376 128h1zM376 128h1z"/>
<path d="M376 128h1zM376 128h1zM376 128h1z"/>
<path d="M376 127l1 1zM376 127l1 1zM376 127l1 1z"/>
<path d="M377 127v1zM377 127v1zM377 127v1z"/>
<path d="M377 127v1zM377 127v1zM377 127v1z"/>
<path d="M377 127v1zM377 127v1zM377 127v1z"/>
<path d="M377 128h1zM377 128h1zM377 128h1z"/>
<path d="M377 128l1-1zM377 128l1-1zM377 127v1z"/>
<path d="M377 128h1zM377 128h1zM377 128l1-1z"/>
<path d="M193 356h1zM193 356h1zM193 356h1z"/>
<path d="M193 356h1zM193 356h1zM193 356h1z"/>
<path d="M193 356h1zM194 356h-1z"/>
<path d="M193 355l1 1zM193 355l1 1zM193 355l1 1z"/>
<path d="M194 356v1zM194 356v1z"/>
<path d="M194 355v1zM194 355v1zM193 355l1 1z"/>
<path d="M194 355v1zM194 355v1zM194 355v1z"/>
<path d="M194 355v1zM194 355v1zM194 355v1z"/>
<path d="M194 356h1zM194 356h1zM194 356h1z"/>
<path d="M532 356h1zM532 356h1zM532 356h1z"/>
<path d="M532 356h1zM532 356h1zM532 356h1z"/>
<path d="M532 355l1 1zM532 355l1 1zM532 355l1 1z"/>
<path d="M533 356v1zM533 356v1z"/>
<path d="M533 355v1zM533 355v1zM533 355v1z"/>
<path d="M533 355v1zM533 355v1zM533 355v1z"/>
<path d="M533 356h1zM533 356h1zM533 356h1z"/>
<path d="M533 355v1zM533 355v1zM533 355v1z"/>
<path d="M533 356h1zM533 356h1zM533 356h1z"/>
<path d="M533 356h1zM533 356h1zM533 356l1-1z"/>
</g>
<g fill="none" stroke="#000" stroke-width=".6">
<path d="M599 90l1-1v1l-1 1M599 87l4 6h-7zM600 91v1h-1M420 228l1-1 1 1-1 1M421 225l4 7h-8zM421 229v2l-1-1M648 478h158M637 499v-1l1 1-1 1M637 496l4 6h-7zM638 500v1h-1M648 480h158"/>
<circle cx="428" cy="73" r="7"/>
<circle cx="322" cy="111" r="7"/>
<circle cx="336" cy="112" r="7"/>
<circle cx="444" cy="117" r="7"/>
<circle cx="458" cy="117" r="7"/>
<circle cx="179" cy="128" r="7"/>
<circle cx="518" cy="127" r="7"/>
<circle cx="356" cy="160" r="7"/>
<circle cx="379" cy="160" r="7"/>
<circle cx="273" cy="228" r="7"/>
<circle cx="273" cy="317" r="7"/>
<circle cx="273" cy="402" r="7"/>
<circle cx="455" cy="414" r="7"/>
</g>
<g fill="#000">
<path d="M751 484v5v-3h-1zM753 484l1 1h-1v3l-1 1 1-4h-1h1zM752 486v1z"/>
<path d="M755 484h3h-1v1v1h-1v1h2l-1 1h1v1l-1-1-2 1v-1h1h-1l1-1h-1l1-1h-1v-1h1v-1zM756 487v1l1-1zM756 484v1zM755 485l1 1zM756 485v1zM757 485v1z"/>
<path d="M760 483v2v-1l-1 2zM760 488h1l-1 1zM760 484h2l-1 1h1v3h-1v-3v-1zM762 488v1zM759 485l1 1zM761 485v1h1v-1zM761 486v1h1v-1zM761 487h1zM759 486h1v2v-2v3z"/>
<path d="M764 485h1zM764 484v4h2v-4zM763 484h3v5h-3zM764 486h1v-2l1 1-1 2v1v-1l-1 1 1-1zM764 485v1z"/>
</g>
<!-- layer: moji -->
<path d="M773 73l3 6h-6zM773 80l3 6h-7zM654 147l4 6h-7zM555 174l3 6h-6zM640 190l3 6h-7zM639 476l4 6h-7z" fill="none" stroke="#000" stroke-width=".6"/>
<text font-size="12.1" x="728" y="568">H467U10004</text>
<text font-size="9.7" x="661" y="555">三 角 法</text>
<g font-size="8.1">
<text x="525" y="29">枠用部品セット詳細表</text>
<text x="368" y="113">鴨居</text>
<text x="417" y="111">G部</text>
<text x="200" y="134">N部</text>
<text x="539" y="134">N部</text>
<text x="157" y="139">A部</text>
<text x="436" y="142">F部</text>
<text x="496" y="139">A部</text>
<text x="326" y="147">F部</text>
<text x="364" y="148">B部</text>
<text x="388" y="145">上レール</text>
<text x="698" y="175">※タイプ名の「_TN」はツバ無し薄敷居を示す。</text>
<text x="539" y="184">E部</text>
<text x="416" y="278">フラット下レール</text>
<text x="329" y="312">Ｖレール</text>
<text x="375" y="312">埋込敷居</text>
<text x="159" y="376">M部</text>
<text x="200" y="374">縦枠</text>
<text x="498" y="376">M部</text>
<text x="539" y="374">縦枠</text>
<text x="361" y="396">Ｖレール</text>
<text x="627" y="450">※各部詳細に関しては、下記に示す図面を参照のこと。</text>
<text x="241" y="461">ツバ無薄敷居</text>
<text x="432" y="456">G部</text>
<text x="167" y="535">注）1.　　　　　内は別梱包を示す。</text>
<text x="179" y="546">2. アッセンブリ図番及び部品番号は最終枝番を使用のこと。</text>
<text x="713" y="556">V引違戸2枚建 枠 アッセンブリ図</text>
</g>
<g font-size="7.9">
<text x="663" y="529">名 称</text>
<text x="720" y="529">材質・規格</text>
<text x="703" y="537">承</text>
<text x="726" y="537">検</text>
<text x="766" y="537">設</text>
<text x="788" y="537">製</text>
<text x="645" y="543">度</text>
<text x="671" y="543">付</text>
<text x="703" y="543">認</text>
<text x="766" y="543">計</text>
<text x="645" y="550">角</text>
<text x="703" y="550">名</text>
<text x="645" y="557">法</text>
<text x="703" y="557">称</text>
</g>
<g font-size="7.5">
<text x="646" y="529">番号</text>
<text x="697" y="529">員数</text>
<text x="767" y="529">部品図番</text>
<text x="793" y="529">備 考</text>
<text x="645" y="537">尺</text>
<text x="727" y="543">図</text>
<text x="789" y="543">図</text>
<text x="544" y="569">記 号</text>
<text x="563" y="569">年月日</text>
<text x="583" y="569">担 当</text>
<text x="606" y="569">変 更 理 由</text>
<text x="704" y="564">図</text>
<text x="703" y="571">番</text>
</g>
<g font-size="7.1">
<text x="427" y="76">3</text>
<text x="320" y="113">1</text>
<text x="334" y="114">2</text>
<text x="442" y="119">1</text>
<text x="456" y="119">2</text>
<text x="177" y="131">4</text>
<text x="516" y="129">4</text>
<text x="354" y="162">6</text>
<text x="377" y="163">5</text>
<text x="269" y="230">11</text>
<text x="269" y="319">10</text>
<text x="271" y="404">9</text>
<text x="452" y="416">12</text>
<text x="599" y="548">設指</text>
</g>
<g font-size="6.6">
<text x="599" y="538">設指</text>
<text x="599" y="558">設指</text>
</g>
<g font-size="6.4">
<text x="566" y="537">26/02/10</text>
<text x="585" y="537">都吉昆</text>
<text x="610" y="537">TJ-3484 色追加</text>
<text x="566" y="547">20/09/29</text>
<text x="585" y="548">李暁楠</text>
<text x="610" y="548">TJ-1938 ﾗﾍﾞﾙ削除</text>
<text x="566" y="558">20/08/18</text>
<text x="585" y="558">張暁翠</text>
<text x="610" y="558">TJ-1894 ﾗﾍﾞﾙ削除</text>
</g>
<g font-size="6">
<text x="612" y="23">番号</text>
<text x="637" y="23">部品名</text>
<text x="669" y="23">枠区分</text>
<text x="691" y="23">員数</text>
<text x="711" y="23">基本寸法</text>
<text x="742" y="23">切断寸法</text>
<text x="778" y="23">部品コード</text>
<text x="616" y="30">1</text>
<text x="634" y="30">ブレーキ部品</text>
<text x="668" y="30">上枠セット</text>
<text x="695" y="30">2</text>
<text x="720" y="30">-</text>
<text x="750" y="30">-</text>
<text x="781" y="30">MDU762</text>
<text x="550" y="37">見込み</text>
<text x="577" y="37">部品コード</text>
<text x="616" y="37">2</text>
<text x="626" y="37">鬼目ナット（ブレーキ取付用）</text>
<text x="668" y="37">上枠セット</text>
<text x="695" y="37">4</text>
<text x="720" y="37">-</text>
<text x="750" y="37">-</text>
<text x="781" y="37">MDT955</text>
<text x="547" y="44">NC95/115</text>
<text x="576" y="44">MZC△△65</text>
<text x="616" y="43">3</text>
<text x="635" y="43">ジョイント金具</text>
<text x="668" y="43">上枠セット</text>
<text x="695" y="43">4</text>
<text x="720" y="43">-</text>
<text x="750" y="43">-</text>
<text x="781" y="43">MDQ703</text>
<text x="551" y="51">その他</text>
<text x="576" y="51">MZC○○63</text>
<text x="616" y="50">4</text>
<text x="627" y="50">縦枠上部スペーサー（1枚）</text>
<text x="668" y="50">縦枠セット</text>
<text x="695" y="50">2</text>
<text x="720" y="50">-</text>
<text x="750" y="50">-</text>
<text x="778" y="50">MEACC642</text>
<text x="616" y="57">5</text>
<text x="639" y="57">取説</text>
<text x="668" y="57">上枠セット</text>
<text x="695" y="57">1</text>
<text x="720" y="57">-</text>
<text x="750" y="57">-</text>
<text x="781" y="57">MAN908</text>
<text x="616" y="64">6</text>
<text x="636" y="64">部品セット</text>
<text x="668" y="64">上枠セット</text>
<text x="695" y="64">1</text>
<text x="720" y="64">-</text>
<text x="750" y="64">-</text>
<text x="777" y="65">左上表参照</text>
<text x="616" y="71">7</text>
<text x="632" y="71">部品セット（ツバ無）</text>
<text x="671" y="71">下枠</text>
<text x="694" y="71">A</text>
<text x="720" y="71">-</text>
<text x="750" y="71">-</text>
<text x="782" y="71">MZC13</text>
<text x="616" y="78">8</text>
<text x="630" y="78">部品セット（埋込下枠）</text>
<text x="671" y="78">下枠</text>
<text x="694" y="78">B</text>
<text x="720" y="78">-</text>
<text x="750" y="78">-</text>
<text x="777" y="78">MZC●●73</text>
<text x="616" y="85">9</text>
<text x="627" y="85">部品セット（フラットレール）</text>
<text x="671" y="85">下枠</text>
<text x="694" y="85">C</text>
<text x="720" y="85">-</text>
<text x="750" y="85">-</text>
<text x="777" y="85">MZC□□69</text>
<text x="615" y="92">10</text>
<text x="635" y="92">ジョイント金具</text>
<text x="671" y="92">下枠</text>
<text x="694" y="92">D</text>
<text x="720" y="92">-</text>
<text x="750" y="92">-</text>
<text x="781" y="92">MDQ703</text>
<text x="671" y="104">タイプ名</text>
<text x="705" y="104">A</text>
<text x="715" y="104">A員数</text>
<text x="733" y="104">B</text>
<text x="742" y="104">B員数</text>
<text x="761" y="104">C</text>
<text x="770" y="104">C員数</text>
<text x="789" y="104">D</text>
<text x="798" y="104">D員数</text>
<text x="671" y="111">HH_NC95_TN</text>
<text x="706" y="111">-</text>
<text x="720" y="111">1</text>
<text x="734" y="111">-</text>
<text x="747" y="111">-</text>
<text x="761" y="111">-</text>
<text x="775" y="111">-</text>
<text x="789" y="111">-</text>
<text x="803" y="111">4</text>
<text x="671" y="118">HH_埋込下枠</text>
<text x="706" y="118">-</text>
<text x="720" y="118">-</text>
<text x="734" y="118">-</text>
<text x="747" y="118">1</text>
<text x="761" y="118">-</text>
<text x="775" y="118">-</text>
<text x="789" y="118">-</text>
<text x="803" y="118">-</text>
<text x="670" y="124">HH_NC115_TN</text>
<text x="706" y="124">-</text>
<text x="720" y="124">1</text>
<text x="734" y="124">-</text>
<text x="747" y="124">-</text>
<text x="761" y="124">-</text>
<text x="775" y="124">-</text>
<text x="789" y="124">-</text>
<text x="803" y="124">4</text>
<text x="670" y="131">HH_NC140_TN</text>
<text x="706" y="131">-</text>
<text x="720" y="131">1</text>
<text x="734" y="131">-</text>
<text x="747" y="131">-</text>
<text x="761" y="131">-</text>
<text x="775" y="131">-</text>
<text x="789" y="131">-</text>
<text x="803" y="131">4</text>
<text x="670" y="138">HH_NC156_TN</text>
<text x="706" y="138">-</text>
<text x="720" y="138">1</text>
<text x="734" y="138">-</text>
<text x="747" y="138">-</text>
<text x="761" y="138">-</text>
<text x="775" y="138">-</text>
<text x="789" y="138">-</text>
<text x="803" y="138">4</text>
<text x="669" y="145">HH_フラット下枠</text>
<text x="706" y="145">-</text>
<text x="720" y="145">-</text>
<text x="734" y="145">-</text>
<text x="747" y="145">-</text>
<text x="761" y="145">-</text>
<text x="775" y="145">1</text>
<text x="789" y="145">-</text>
<text x="803" y="145">-</text>
<text x="668" y="152">HH_フラット下枠AL</text>
<text x="706" y="152">-</text>
<text x="720" y="152">-</text>
<text x="734" y="152">-</text>
<text x="747" y="152">-</text>
<text x="761" y="152">-</text>
<text x="775" y="152">1</text>
<text x="789" y="152">-</text>
<text x="803" y="152">-</text>
<text x="647" y="196">△△：部品色展開表</text>
<text x="689" y="196">○○：部品色展開表</text>
<text x="731" y="196">●●：部品色展開表</text>
<text x="772" y="196">□□：部品色展開表</text>
<text x="648" y="205">製品色</text>
<text x="669" y="205">部品色</text>
<text x="690" y="205">製品色</text>
<text x="711" y="205">部品色</text>
<text x="731" y="205">製品色</text>
<text x="752" y="205">部品色</text>
<text x="773" y="205">製品色</text>
<text x="794" y="205">部品色</text>
<text x="652" y="212">MM</text>
<text x="672" y="212">MM</text>
<text x="693" y="212">MM</text>
<text x="714" y="212">MM</text>
<text x="735" y="211">MM</text>
<text x="756" y="211">MM</text>
<text x="776" y="211">MM</text>
<text x="797" y="211">MM</text>
<text x="652" y="218">LL</text>
<text x="673" y="218">LL</text>
<text x="694" y="218">LL</text>
<text x="715" y="218">LL</text>
<text x="736" y="218">LL</text>
<text x="756" y="218">LL</text>
<text x="777" y="218">LL</text>
<text x="798" y="218">LL</text>
<text x="652" y="225">WA</text>
<text x="673" y="225">WA</text>
<text x="694" y="225">WA</text>
<text x="715" y="225">YY</text>
<text x="735" y="225">WA</text>
<text x="756" y="225">YY</text>
<text x="777" y="225">WA</text>
<text x="798" y="225">YY</text>
<text x="652" y="232">YY</text>
<text x="673" y="232">YY</text>
<text x="694" y="232">YY</text>
<text x="715" y="232">YY</text>
<text x="735" y="232">YY</text>
<text x="756" y="232">YY</text>
<text x="777" y="232">YY</text>
<text x="798" y="232">YY</text>
<text x="652" y="239">AC</text>
<text x="673" y="239">AC</text>
<text x="694" y="239">AC</text>
<text x="715" y="239">AC</text>
<text x="735" y="239">AC</text>
<text x="756" y="239">CC</text>
<text x="777" y="239">AC</text>
<text x="798" y="239">AC</text>
<text x="777" y="246">BA</text>
<text x="797" y="246">CC</text>
<text x="710" y="460">項目</text>
<text x="789" y="460">図番</text>
<text x="649" y="467">A,M</text>
<text x="661" y="467">枠 縦枠/小縦枠スペーサー取付要領図</text>
<text x="780" y="467">H467U10006</text>
<text x="649" y="474">B,E</text>
<text x="780" y="474">H467U10013</text>
<text x="662" y="474">枠 ロットNO.ラベル 貼付要領図</text>
<text x="651" y="481">D</text>
<text x="662" y="481">枠 建て付け注意ラベル貼付要領図</text>
<text x="780" y="481">H467U10009</text>
<text x="651" y="488">F</text>
<text x="662" y="488">枠 ブレーキ部品取付/調整ラベル・注意ラベル貼付要領図</text>
<text x="779" y="488">H467U10010</text>
<text x="651" y="495">G</text>
<text x="662" y="495">枠 ジョイント金具埋込要領図</text>
<text x="779" y="495">H467U10011</text>
<text x="651" y="502">N</text>
<text x="662" y="502">枠 縦枠スタンプ押印要領図</text>
<text x="779" y="502">H467U10012</text>
<text x="545" y="539">4</text>
<text x="682" y="539">18/01/09</text>
<text x="545" y="549">3</text>
<text x="713" y="549">H467 ＴＡ 室内引戸</text>
<text x="545" y="559">2</text>
</g>
<g font-size="5">
<text x="714" y="538">梶原</text>
<text x="799" y="538">王寛</text>
<text x="733" y="576">承認日：2026/02/06</text>
</g>
<g font-size="4.8">
<text x="772" y="79">4</text>
<text x="771" y="86">4</text>
<text x="653" y="153">4</text>
<text x="554" y="180">1</text>
<text x="639" y="196">4</text>
<text x="638" y="482">2</text>
</g>
<g font-size="3.4">
<text x="736" y="538">鈴木荘右</text>
<text x="752" y="538">中村茂樹</text>
<text x="775" y="538">佐藤淳一</text>
</g>
<g font-size="3">
<text x="553" y="539">-4</text>
<text x="553" y="549">-4</text>
<text x="553" y="559">-1</text>
</g>
</svg>
